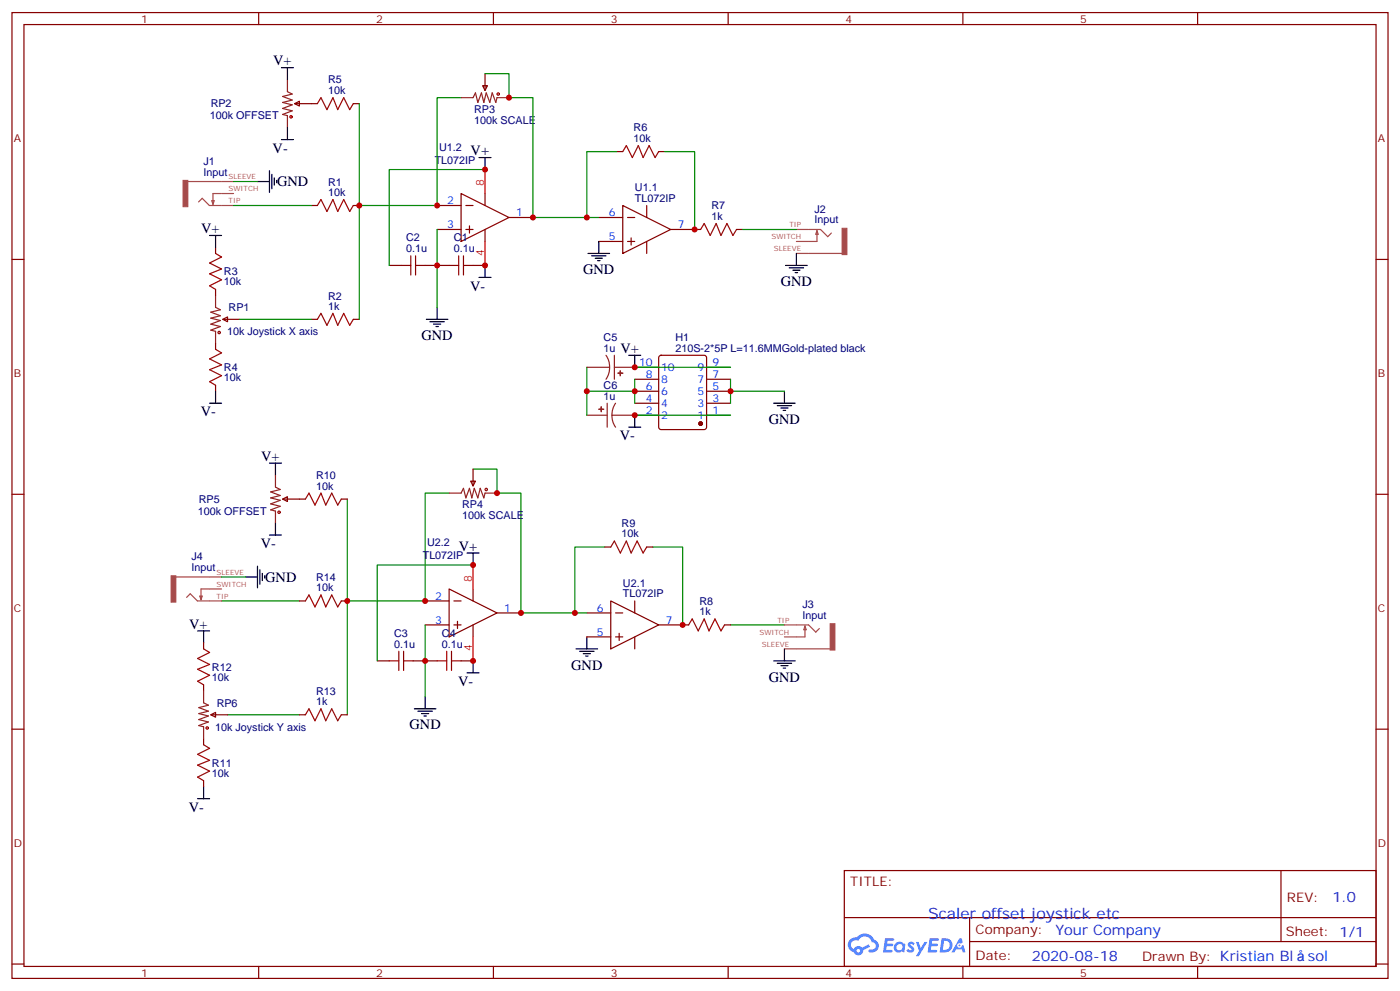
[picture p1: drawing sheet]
<svg xmlns="http://www.w3.org/2000/svg" width="412mm" height="292mm" viewBox="0 0 412 292" stroke-linecap="round" stroke-linejoin="round" font-family="sans-serif">
<g fill="none" stroke="#870000" stroke-width=".35">
<path d="M3.5 3.7h405.4v284.3h-405.4zM7.1 7.2h398.2v277.3h-398.2zM76.2 3.7v3.5M145.3 3.7v3.5M214.5 3.7v3.5M283.6 3.7v3.5M352.8 3.7v3.5M3.5 76.4h3.6M405.3 76.4h3.6M3.5 145.5h3.6M405.3 145.5h3.6M3.5 214.7h3.6"/>
<path d="M405.3 214.7h3.6M248.7 256.3h156.6v28.2h-156.6zM377.3 256.3v20.9M248.7 270.1h156.5M285.6 277.2h119.6M285.6 270.1v14.2M3.5 283.8h3.6M76.2 284.5v3.5M145.3 284.5v3.5M214.5 284.5v3.5M283.6 284.5v3.5M352.8 284.5v3.5"/>
<path d="M405.3 283.8h3.6"/>
</g>
<g fill="#5487ff">
<path d="M267.7 277.5a1.22 1.22 0 0 1 1.7 .2l-.4 .6a.47 .47 0 0 0-.3-.4 .47 .47 0 0 0-.5 .2l.1 .2a1.14 1.14 0 0 1 .8 1.8 1.14 1.14 0 0 1-1.9 0l-.2-.2 .5-.6 .7 .5a.29 .29 0 0 0 .3-.3 .29 .29 0 0 0-.2-.3 1.04 1.04 0 0 1-.6-1.7z"/>
<path d="M260.7 276.2h2.4l.3 .2-.2 .5-1.8 .1-.1 .8h1.5l.3 .4-.3 .4h-1.6l-.2 1.1h1.7l.2 .3-.2 .3-2.6 .1z"/>
<path d="M273.8 276.2h2.4l.3 .2-.1 .5-1.8 .1-.2 .8h1.6l.3 .4-.4 .4-1.6-.1-.1 1.1 1.7 .1 .2 .3-.2 .3-2.6 .1z"/>
<path d="M282.6 276.2h.7l.3 1.3-.6 .3a.69 .69 0 0 0-1 .3 .69 .69 0 0 0 .4 .9 .69 .69 0 0 0 .9-.6l.5-.2 .6 2.2h-.8l-.2-.9h-1.8l-.5 .9h-.8z"/>
<path d="M269.8 277.3h.8l.6 1.8 1.1-1.8h.9l-2.6 4.2h-.8l.9-1.5z"/>
<path d="M277.4 276.2l-.6 4.2h1.3a2.11 2.11 0 0 0 2.5-2.1 2.11 2.11 0 0 0-2.5-2.1zM278.1 277a1.39 1.39 0 0 1 1.7 1.4 1.39 1.39 0 0 1-1.8 1.2h-.3z"/>
<path d="M263.7 277.8a1.54 1.54 0 0 0-.1 2.2 1.54 1.54 0 0 0 2.2 .1l.6 .3 .3-2.3-.2-.3h-.4a1.49 1.49 0 0 0-2.4 0zM264 278.8a.94 .94 0 0 1 1.8 0 .94 .94 0 0 1-1.8 0z"/>
<path d="M250.4 276.6a2.18 2.18 0 0 0 1.1 3.7 1.44 1.44 0 0 0 1.6 .9 1.44 1.44 0 0 0 1.2-1.4l2-1.1-.5-.7-1.9 1a1.47 1.47 0 0 0-2.4 .4 1.39 1.39 0 0 1-.7-1.9 1.39 1.39 0 0 1 2-.5 2.12 2.12 0 0 1 2.2-1.3 2.12 2.12 0 0 1 1.9 1.7 1.14 1.14 0 0 1 1.1 1.4 1.14 1.14 0 0 1-1.7 .7 .43 .43 0 0 0-.5 .4 .43 .43 0 0 0 .4 .5 1.98 1.98 0 0 0 2.5-1.2 1.98 1.98 0 0 0-1.2-2.6 3.1 3.1 0 0 0-5.3-.6l-.9 .1zM252.3 279.9a.55 .55 0 0 1 1.1 0 .55 .55 0 0 1-1.1 0z"/>
<circle cx="282.6" cy="278.3" r=".26"/>
</g>
<g fill="none" stroke="#a64a4a" stroke-width=".35">
<path d="M55.3 53.4h9.9M58.5 59.4l1.1-1 2.1 2.1h3.5M62.4 59.1h.7l-.4 1zM65.2 57h-2.5v3.1M65.3 57h3.5M65.3 53.4h3.5M65.3 60.5h3.5M234.6 67.6h3.5M234.6 71.1h3.5M234.6 74.6h3.5M238.2 67.6h3.5l2.1 2.1 1.1-1.1M238.2 74.6h9.9"/>
<path d="M240.7 67.9v3.2h-2.5M240.7 67.9l.3 1.1h-.7zM51.8 169.9h9.9M55 175.9l1-1.1 2.2 2.1h3.5M58.9 175.5h.7l-.4 1.1zM61.7 173.4h-2.5v3.2M61.8 176.9h3.5M61.8 173.4h3.5M61.8 169.9h3.5M231.1 184h3.4M231.1 187.5h3.4M231.1 191h3.4"/>
<path d="M234.7 184h3.5l2.1 2.1 1.1-1.1M234.7 191h9.8M237.1 184.3v3.2h-2.4M237.1 184.3l.4 1.1h-.7z"/>
</g>
<g fill="#a64a4a" stroke="#a64a4a" stroke-width=".29">
<path d="M53.9 53.1h1.4v7.8h-1.4z"/>
<path d="M248.1 67.2h1.4v7.8h-1.4z"/>
<path d="M244.5 183.6h1.4v7.8h-1.4z"/>
<path d="M50.4 169.5h1.4v7.8h-1.4z"/>
</g>
<g fill="none" stroke="#a10000" stroke-width=".35">
<path d="M93.5 30.5l1-1.7 1.8 3.5 1.8-3.5 1.4 3.5 1.7-3.5 1.8 3.5 1.1-1.8M183.4 44.6l1.1-1.7 1.8 3.5 1.7-3.5 1.4 3.5 1.8-3.5 1.8 3.5 1-1.8M63.5 74.6l1.8 1.1-3.6 1.7 3.6 1.8-3.6 1.4 3.6 1.8-3.6 1.7 1.8 1.1M93.5 60.5l1-1.8 1.8 3.6 1.8-3.6 1.4 3.6 1.7-3.6 1.8 3.6 1.1-1.8M118.2 78.1h2.8M121 75.3v5.7M122.4 78.1h2.8M122.4 75.3v5.7M132.3 78.1h2.8M135.1 75.3v5.7M136.5 78.1h2.8M136.5 75.3v5.7"/>
<path d="M206.4 67.6l1-1.8 1.8 3.5 1.8-3.5 1.4 3.5 1.7-3.5 1.8 3.5 1.1-1.7M93.5 94l1-1.7 1.8 3.5 1.8-3.5 1.4 3.5 1.7-3.5 1.8 3.5 1.1-1.8M63.5 102.8l1.8 1.1-3.6 1.8 3.6 1.7-3.6 1.4 3.6 1.8-3.6 1.8 1.8 1M90 146.9l1-1.7 1.8 3.5 1.7-3.5 1.5 3.5 1.7-3.5 1.8 3.5 1-1.8M90 176.9l1-1.7 1.8 3.5 1.7-3.5 1.5 3.5 1.7-3.5 1.8 3.5 1-1.8M179.9 161l1.1-1.7 1.7 3.5 1.8-3.5 1.4 3.5 1.8-3.5 1.7 3.5 1.1-1.8M60 191l1.7 1.1-3.5 1.8 3.5 1.7-3.5 1.4 3.5 1.8-3.5 1.8 1.8 1M114.7 194.6h2.8M117.5 191.7v5.7M118.9 194.6h2.8M118.9 191.7v5.7M128.8 194.6h2.8"/>
<path d="M131.6 191.7v5.7M133 194.6h2.8M133 191.7v5.7M202.8 184l1.1-1.8 1.8 3.5 1.7-3.5 1.4 3.5 1.8-3.5 1.8 3.5 1-1.7M60 219.3l1.7 1-3.5 1.8 3.5 1.7-3.5 1.4 3.5 1.8-3.5 1.8 1.8 1M90 210.4l1-1.7 1.8 3.5 1.7-3.5 1.5 3.5 1.7-3.5 1.8 3.5 1-1.8"/>
<circle cx="85.7" cy="34.4" r=".35"/>
<circle cx="146.8" cy="27.7" r=".35"/>
<circle cx="64.6" cy="97.9" r=".35"/>
<circle cx="82.2" cy="150.8" r=".35"/>
<circle cx="143.2" cy="144.1" r=".35"/>
<circle cx="61" cy="214.3" r=".35"/>
</g>
<g fill="none" stroke="#870000" stroke-width=".35">
<path d="M86.8 30.5l1.4-.7v1.4zM86.8 30.5h6.7M104.1 30.5h1.7M142.2 25.2h1.4l-.7 1.4zM142.9 21.7v4.9M135.8 57l14.1 7-14.1 7.1zM142.9 57v3.5M181.7 44.6h1.7M194 44.6h1.8M63.5 72.8v1.8M91.7 60.5h1.8M104.1 60.5h1.7"/>
<path d="M114.7 78.1h3.5M125.2 78.1h7.1M128.8 60.5h7M128.8 67.6h7M137.2 60.5h2.1M137.2 67.6h2.1M138.3 66.5v2.1M139.3 78.1h3.6M142.9 67.6v3.5M149.9 64h7.1M176.4 64h7M176.4 71.1h7"/>
<path d="M183.4 60.5l14.2 7.1-14.2 7zM184.9 64h2.1M184.9 71.1h2.1M185.9 70v2.1M190.5 60.5v3.5M190.5 71.1v3.5M197.6 67.6h8.8M217 67.6h1.7M63.5 85.2v1.8M65.6 94l1.4-.7v1.4zM65.6 94h5M91.7 94h1.8"/>
<path d="M104.1 94h1.7M63.5 101.1v1.7M63.5 113.4v1.8M187 118.7h7M187 115.2h7M187 111.7h7M187 108.1h7M194.3 104.8l.4-.2h12.7l.7 .4v20.8l-.4 .6-13 .1-.6-.5-.1-20.7zM208.1 118.7h7.1M208.1 115.2h7.1M208.1 111.7h7.1M208.1 108.1h7.1"/>
<path d="M139.3 138.1v5M187 122.2h7M208.1 122.2h7.1M83.3 146.9l1.4-.7v1.4zM83.3 146.9h6.7M100.5 146.9h1.8M138.6 141.6h1.5l-.8 1.5zM88.2 176.9h1.8M100.5 176.9h1.8M125.2 176.9h7.1M132.3 173.4l14.1 7-14.1 7.1zM133.7 176.9h2.1"/>
<path d="M139.3 173.4v3.5M178.2 161h1.7M179.9 176.9l14.1 7.1-14.1 7zM187 176.9v3.5M190.5 161h1.8M60 189.3v1.7M111.1 194.6h3.6M121.7 194.6h7.1M125.2 184h7.1M133.7 184h2.1M134.8 182.9v2.1M135.8 194.6h3.5"/>
<path d="M139.3 184v3.5M146.4 180.4h7.1M172.9 180.4h7M172.9 187.5h7M181.3 180.4h2.1M181.3 187.5h2.1M182.4 186.4v2.2M187 187.5v3.5M194 184h8.8M213.4 184h1.8M60 201.6v1.8M60 217.5v1.8"/>
<path d="M62.1 210.4l1.4-.7v1.4zM62.1 210.4h4.9M88.2 210.4h1.8M100.5 210.4h1.8M60 229.8v1.8"/>
</g>
<g fill="none" stroke="#8c2424" stroke-width=".35">
<path d="M84.7 23.5v3.5l1.4 .7-2.8 .7 2.8 1.1-2.8 .7 2.8 .7-2.8 1 2.8 .7-2.8 1.1 1.4 .3v3.6M135.8 28.8h3.5l.8-1.5 .7 2.9 1-2.9 .7 2.9 .7-2.9 1.1 2.9 .7-2.9 1 2.9 .4-1.4h3.5M63.5 87v3.5l1.4 .7-2.8 .7 2.8 1.1-2.8 .7 2.8 .7-2.8 1 2.8 .7-2.8 1.1 1.4 .3v3.6M172.9 108.1h6.7M178.5 104.6l.8 1.7 .3 1.8M178.9 118.7v7.1M179.6 108.1l-.3 1.9-.8 1.7M181 108.1h6M181 104.6v7.1M181.3 118.7l-.8 1.7-.2 1.8M81.1 139.9v3.5l1.4 .7-2.8 .7 2.8 1.1-2.8 .7 2.8 .7-2.8 1 2.8 .7-2.8 1.1 1.4 .4v3.5M172.9 122.2h6"/>
<path d="M180.3 122.2l.2 1.9 .8 1.7M180.3 122.2h6.7M132.3 145.2h3.5l.7-1.4 .7 2.8 1.1-2.8 .7 2.8 .7-2.8 1.1 2.8 .7-2.8 1 2.8 .4-1.4h3.5M60 203.4v3.5l1.4 .7-2.8 .7 2.8 1.1-2.8 .7 2.8 .7-2.8 1 2.8 .7-2.8 1.1 1.4 .4v3.5"/>
</g>
<g fill="none" stroke="#008700" stroke-width=".35">
<path d="M105.8 30.5v63.5M135.8 28.8h-7v31.7h-23M142.9 21.7h7v7.1h7.1v35.2h19.4M68.8 53.4h7M142.9 49.9h-28.2v28.2M181.7 44.6h-8.8v19.4M195.8 44.6h8.8v23M68.8 60.5h22.9M128.8 67.6v22.9M218.7 67.6h15.9M70.6 94h21.1M172.9 108.1v14.1"/>
<path d="M172.9 115.2h14.1M187 111.7v7M187 108.1h28.2M215.2 111.7v3.5h15.9M215.2 115.2v3.5M139.3 138.1h7.1v7.1h7.1v35.2h19.4M187 122.2h28.2M102.3 146.9v63.5M132.3 145.2h-7.1v31.7h-22.9M65.3 176.9h22.9M65.3 169.9h7M139.3 166.3h-28.2v28.3"/>
<path d="M178.2 161h-8.9v19.4M192.3 161h8.8v23M125.2 184v21.1M215.2 184h15.9M67 210.4h21.2"/>
</g>
<g fill="none" stroke="#000" stroke-width=".35">
<path d="M82.9 19.9h3.5M84.7 19.9v3.6M84.7 37.6v3.5M75.8 53.4h3.6M79.4 50.3v6.3M80.1 51.3v4.3M80.8 52.4v2.1M81.5 53.1v.7M82.9 41.1h3.5M141.1 46.4h3.5M142.9 46.4v3.5M61.7 69.3h3.6"/>
<path d="M63.5 69.3v3.5M142.9 78.1v3.6M173.2 74.6h6.4M174.3 75.3h4.2M175.3 76h2.1M176 76.7h.7M176.4 71.1v3.5M231.4 78.1h6.4M232.5 78.8h4.2M233.5 79.6h2.2M234.6 74.6v3.5M125.6 94h6.3"/>
<path d="M126.6 94.7h4.3M127.7 95.4h2.1M128.4 96.1h.7M128.8 90.5v3.5M141.1 81.7h3.5M234.2 80.3h.7M61.7 118.7h3.6M63.5 115.2v3.5M185.2 104.6h3.5M187 104.6v3.5M227.9 118.7h6.3M229 119.4h4.2"/>
<path d="M231.1 115.2v3.5M79.4 136.3h3.5M81.1 136.3v3.6M185.2 125.8h3.5M187 122.2v3.6M230 120.1h2.1M230.7 120.8h.7M79.4 157.5h3.5M81.1 154v3.5M72.3 169.9h3.5M75.8 166.7v6.3M76.6 167.7v4.3"/>
<path d="M77.3 168.8v2.1M78 169.5v.7M137.6 162.8h3.5M139.3 162.8v3.5M58.2 185.7h3.5M60 185.7v3.6M137.6 198.1h3.5M139.3 194.6v3.5M169.7 191h6.3M170.7 191.7h4.3M171.8 192.4h2.1M172.5 193.1h.7"/>
<path d="M172.9 187.5v3.5M227.9 194.6h6.3M229 195.3h4.2M230 196h2.1M230.7 196.7h.7M231.1 191v3.6M122.1 208.7h6.3M123.1 209.4h4.3M124.2 210.1h2.1M124.9 210.8h.7M125.2 205.1v3.6M58.2 235.1h3.5"/>
<path d="M60 231.6v3.5"/>
</g>
<path d="M142.9 49.9v7.1M142.9 71.1v7M139.3 166.3v7.1M139.3 187.5v7.1" fill="none" stroke="#f00" stroke-width=".35"/>
<circle cx="206.4" cy="124.7" r=".53" fill="#870000" stroke="#870000" stroke-width=".35"/>
<g fill="#8c2424" stroke="#8c2424" stroke-width=".35">
<path d="M182.7 109.2v1.4z"/>
<path d="M182 109.9h1.4z"/>
<path d="M177.1 119.8v1.4z"/>
<path d="M176.4 120.5h1.4z"/>
</g>
<g fill="#c00">
<circle cx="105.8" cy="60.5" r=".88"/>
<circle cx="128.8" cy="60.5" r=".88"/>
<circle cx="149.9" cy="28.8" r=".88"/>
<circle cx="157" cy="64" r=".88"/>
<circle cx="172.9" cy="64" r=".88"/>
<circle cx="204.6" cy="67.6" r=".88"/>
<circle cx="201.1" cy="184" r=".88"/>
<circle cx="169.3" cy="180.4" r=".88"/>
<circle cx="153.5" cy="180.4" r=".88"/>
<circle cx="146.4" cy="145.2" r=".88"/>
<circle cx="125.2" cy="176.9" r=".88"/>
<circle cx="102.3" cy="176.9" r=".88"/>
<circle cx="128.8" cy="78.1" r=".88"/>
<circle cx="142.9" cy="78.1" r=".88"/>
<circle cx="142.9" cy="49.9" r=".88"/>
<circle cx="125.2" cy="194.6" r=".88"/>
<circle cx="139.3" cy="166.3" r=".88"/>
<circle cx="139.3" cy="194.6" r=".88"/>
<circle cx="187" cy="108.1" r=".88"/>
<circle cx="187" cy="122.2" r=".88"/>
<circle cx="215.2" cy="115.2" r=".88"/>
<circle cx="187" cy="115.2" r=".88"/>
<circle cx="172.9" cy="115.2" r=".88"/>
</g>
<text font-size="4.6" fill="#00f" x="273.4" y="270.4">Scaler offset joystick etc</text>
<g font-size="4.2">
<text x="80.4" y="19.2">V+</text>
<text x="80.3" y="45">V-</text>
<text x="138.6" y="45.7">V+</text>
<text x="81.7" y="54.9">GND</text>
<text x="59.3" y="68.6">V+</text>
<text x="171.8" y="80.7">GND</text>
<text x="138.5" y="85.5">V-</text>
<text x="230" y="84.2">GND</text>
<text x="124.2" y="100.1">GND</text>
<text x="182.7" y="103.9">V+</text>
<text x="59.1" y="122.6">V-</text>
<text x="226.5" y="124.8">GND</text>
<text x="182.6" y="129.6">V-</text>
<text x="76.9" y="135.6">V+</text>
<text x="76.8" y="161.4">V-</text>
<text x="135.1" y="162.1">V+</text>
<text x="78.1" y="171.3">GND</text>
<text x="55.7" y="185">V+</text>
<text x="168.3" y="197.1">GND</text>
<text x="135" y="202">V-</text>
<text x="226.5" y="200.6">GND</text>
<text x="120.7" y="214.7">GND</text>
<text x="55.6" y="239">V-</text>
</g>
<g font-size="4.2" fill="#00f">
<text x="392.5" y="265.6">1.0</text>
<text x="310.9" y="275.1">Your Company</text>
<text x="304" y="282.9">2020-08-18</text>
<text x="385.3" y="282.8">sol</text>
</g>
<g font-size="3.9" fill="#800">
<text x="250.5" y="260.9">TITLE:</text>
<text x="379.1" y="265.6">REV:</text>
<text x="287.4" y="275.1">Company:</text>
<text x="378.7" y="275.7">Sheet: 1/1</text>
<text x="287.4" y="282.8">Date:</text>
<text x="336.4" y="282.8">Drawn By: Kristian Bl</text>
</g>
<g font-size="3.2" fill="#800">
<text x="41.6" y="6.7">1</text>
<text x="110.8" y="6.7">2</text>
<text x="179.9" y="6.7">3</text>
<text x="249.1" y="6.7">4</text>
<text x="318.2" y="6.7">5</text>
<text x="4.1" y="41.8">A</text>
<text x="405.9" y="41.8">A</text>
<text x="4.1" y="110.9">B</text>
<text x="405.9" y="110.9">B</text>
<text x="4.1" y="180.1">C</text>
<text x="405.9" y="180.1">C</text>
<text x="4.1" y="249.2">D</text>
<text x="405.9" y="249.2">D</text>
<text x="41.6" y="287.5">1</text>
<text x="110.8" y="287.5">2</text>
<text x="179.9" y="287.5">3</text>
<text x="249.1" y="287.5">4</text>
<text x="318.2" y="287.5">5</text>
</g>
<g font-size="3.2" fill="#000080">
<text x="96.7" y="27.7">10k</text>
<text x="96.7" y="24.5">R5</text>
<text x="61.8" y="35.2">100k OFFSET</text>
<text x="62.1" y="31.6">RP2</text>
<text x="139.7" y="33.2">RP3</text>
<text x="139.7" y="36.4">100k SCALE</text>
<text x="186.6" y="41.8">10k</text>
<text x="186.6" y="38.6">R6</text>
<text x="129.4" y="44.4">U1.2</text>
<text x="60" y="51.7">Input</text>
<text x="60" y="48.5">J1</text>
<text x="128.1" y="48.2">TL072IP</text>
<text x="96.6" y="57.7">10k</text>
<text x="96.6" y="54.7">R1</text>
<text x="187" y="59.4">TL072IP</text>
<text x="187" y="56.3">U1.1</text>
<text x="209.6" y="64.7">1k</text>
<text x="209.6" y="61.6">R7</text>
<text x="239.9" y="65.8">Input</text>
<text x="239.9" y="62.6">J2</text>
<text x="119.6" y="71.1">C2</text>
<text x="133.7" y="71.1">C1</text>
<text x="119.6" y="74.3">0.1u</text>
<text x="133.7" y="74.3">0.1u</text>
<text x="66" y="81.1">R3</text>
<text x="66" y="84">10k</text>
<text x="96.6" y="88.3">R2</text>
<text x="67.4" y="91.7">RP1</text>
<text x="96.6" y="91.2">1k</text>
<text x="66.9" y="98.7">10k Joystick X axis</text>
<text x="177.8" y="100.4">C5</text>
<text x="199" y="100.4">H1</text>
<text x="177.8" y="103.5">1u</text>
<text x="199" y="103.5">210S-2*5P L=11.6MMGold-plated black</text>
<text x="66" y="112.2">10k</text>
<text x="66" y="109.3">R4</text>
<text x="177.8" y="117.7">1u</text>
<text x="177.8" y="114.5">C6</text>
<text x="93.1" y="140.9">R10</text>
<text x="58.5" y="148">RP5</text>
<text x="93.1" y="144.1">10k</text>
<text x="136.1" y="149.6">RP4</text>
<text x="58.3" y="151.6">100k OFFSET</text>
<text x="136.1" y="152.8">100k SCALE</text>
<text x="183.1" y="155">R9</text>
<text x="125.8" y="160.8">U2.2</text>
<text x="183.1" y="158.2">10k</text>
<text x="56.4" y="164.9">J4</text>
<text x="124.5" y="164.6">TL072IP</text>
<text x="56.4" y="168.1">Input</text>
<text x="93.1" y="171.2">R14</text>
<text x="183.5" y="172.7">U2.1</text>
<text x="93.1" y="174.1">10k</text>
<text x="183.5" y="175.9">TL072IP</text>
<text x="206" y="178">R8</text>
<text x="236.4" y="179">J3</text>
<text x="206" y="181.2">1k</text>
<text x="236.4" y="182.2">Input</text>
<text x="116.1" y="190.7">0.1u</text>
<text x="116.1" y="187.5">C3</text>
<text x="130.2" y="190.7">0.1u</text>
<text x="130.2" y="187.5">C4</text>
<text x="62.4" y="197.5">R12</text>
<text x="62.4" y="200.4">10k</text>
<text x="63.8" y="208.1">RP6</text>
<text x="93.1" y="207.6">1k</text>
<text x="93.1" y="204.7">R13</text>
<text x="63.4" y="215.1">10k Joystick Y axis</text>
<text x="62.4" y="225.7">R11</text>
<text x="62.4" y="228.7">10k</text>
</g>
<g font-size="3.2" fill="#f00">
<text x="142.5" y="54.9" transform="rotate(-90 142.5 54.9)">8</text>
<text x="142.5" y="75.2" transform="rotate(-90 142.5 75.2)">4</text>
<text x="139" y="171.3" transform="rotate(-90 139 171.3)">8</text>
<text x="139" y="191.6" transform="rotate(-90 139 191.6)">4</text>
</g>
<g font-size="3.2" fill="#00f">
<text x="131.7" y="60.1">2</text>
<text x="152" y="63.7">1</text>
<text x="179.3" y="63.7">6</text>
<text x="131.7" y="67.2">3</text>
<text x="179.3" y="70.7">5</text>
<text x="199.7" y="67.2">7</text>
<text x="188.2" y="107.8">10</text>
<text x="209.9" y="107.8">9</text>
<text x="190.2" y="111.3">8</text>
<text x="194.7" y="112.7">8</text>
<text x="194.7" y="109.2">10</text>
<text x="205.4" y="112.7">7</text>
<text x="205.4" y="109.2">9</text>
<text x="209.9" y="111.3">7</text>
<text x="190.2" y="118.4">4</text>
<text x="190.2" y="114.8">6</text>
<text x="194.7" y="119.8">4</text>
<text x="194.7" y="116.2">6</text>
<text x="205.4" y="119.8">3</text>
<text x="205.4" y="116.2">5</text>
<text x="209.9" y="118.4">3</text>
<text x="209.9" y="114.8">5</text>
<text x="190.2" y="121.9">2</text>
<text x="194.7" y="123.3">2</text>
<text x="205.4" y="123.3">1</text>
<text x="209.9" y="121.9">1</text>
<text x="128.2" y="176.6">2</text>
<text x="128.2" y="183.6">3</text>
<text x="148.5" y="180.1">1</text>
<text x="175.8" y="180.1">6</text>
<text x="196.1" y="183.6">7</text>
<text x="175.8" y="187.1">5</text>
</g>
<g font-size="2.1" fill="#a54b4b">
<text x="67.3" y="52.8">SLEEVE</text>
<text x="67.3" y="59.8">TIP</text>
<text x="67.3" y="56.3">SWITCH</text>
<text x="227.2" y="70.4">SWITCH</text>
<text x="232.6" y="66.9">TIP</text>
<text x="228" y="73.9">SLEEVE</text>
<text x="63.8" y="169.2">SLEEVE</text>
<text x="63.8" y="172.7">SWITCH</text>
<text x="63.8" y="176.2">TIP</text>
<text x="229" y="183.3">TIP</text>
<text x="223.7" y="186.8">SWITCH</text>
<text x="224.4" y="190.3">SLEEVE</text>
</g>
</svg>
